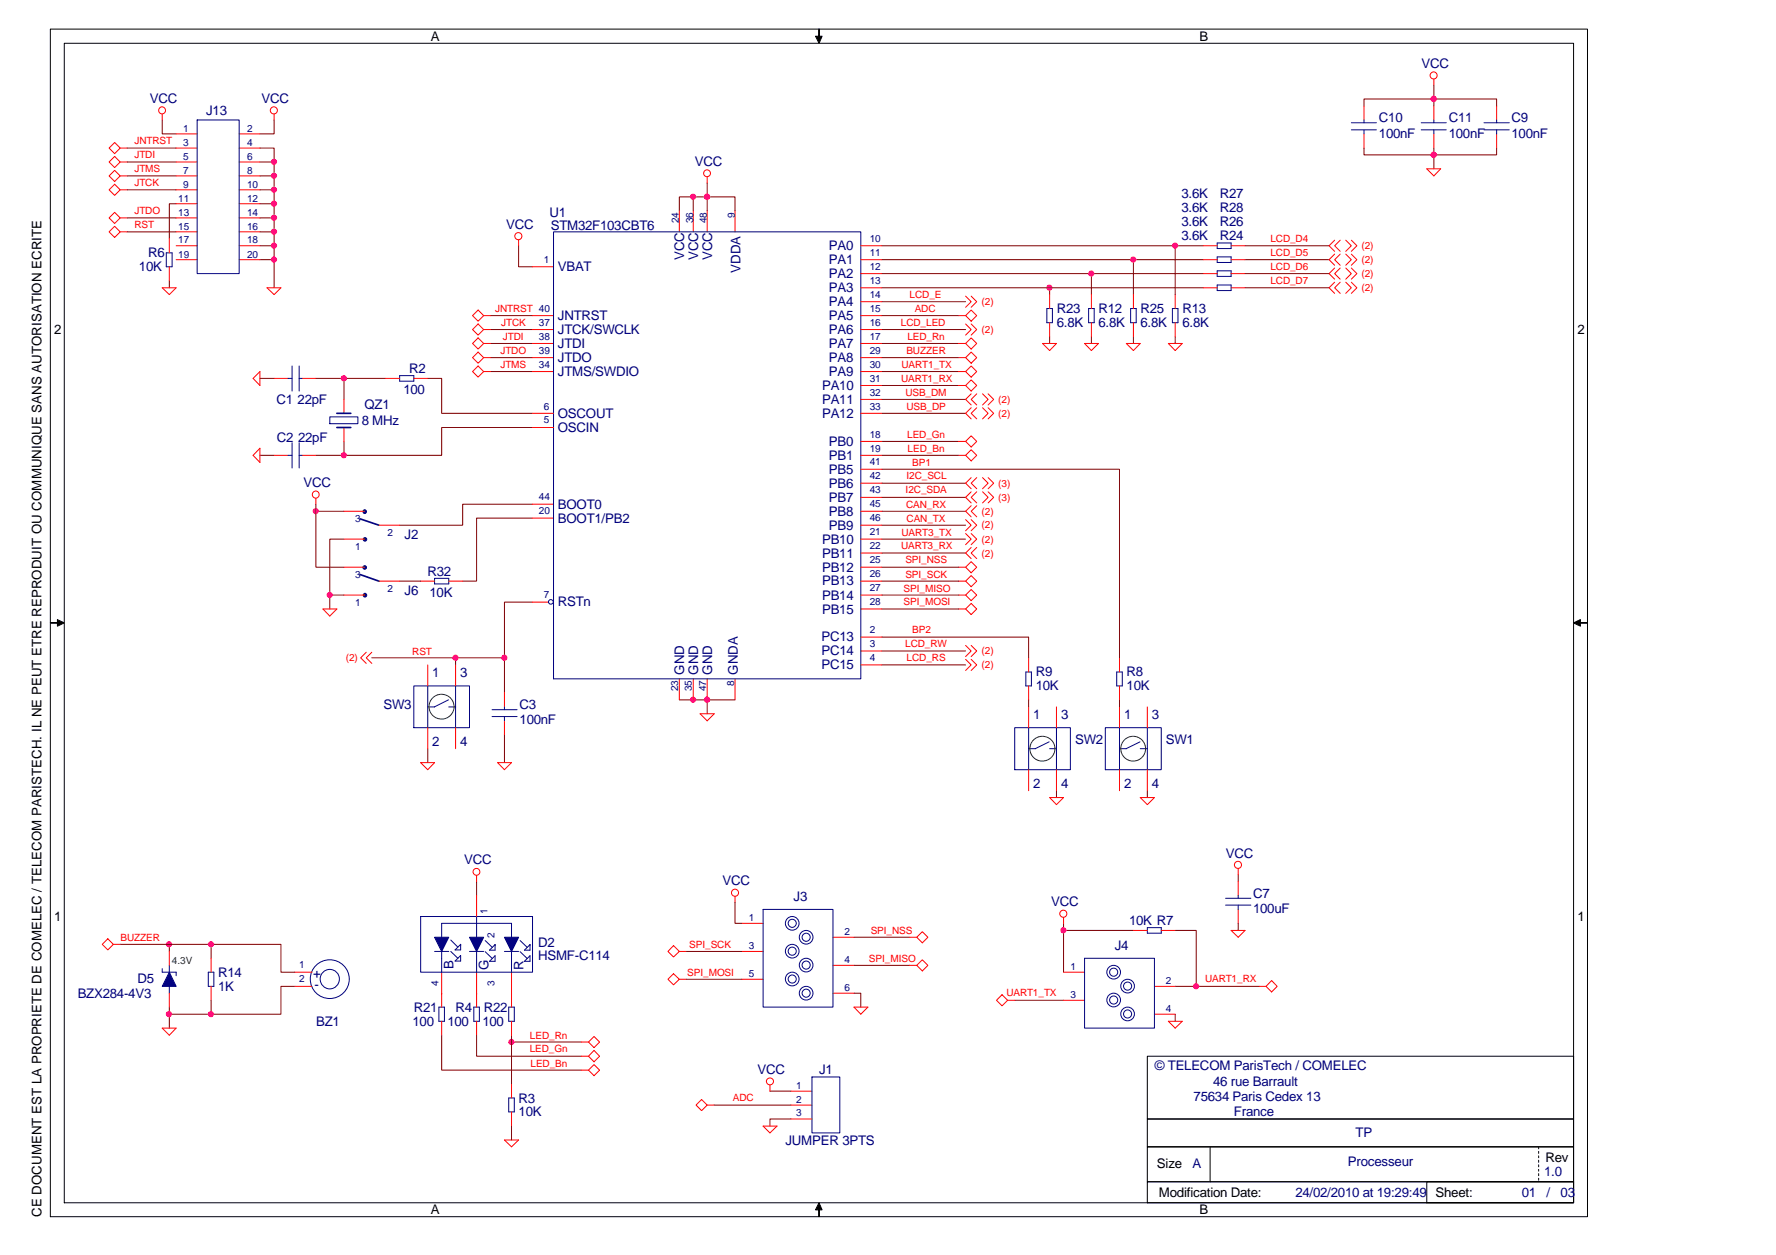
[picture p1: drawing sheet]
<svg xmlns="http://www.w3.org/2000/svg" width="297mm" height="210mm" viewBox="0 0 297 210" stroke-linecap="round" stroke-linejoin="round" font-family="sans-serif">
<path d="M113.6 117.1h9.3M118.3 117.1h.1" fill="none" stroke="#800000" stroke-width=".17"/>
<circle cx="118.3" cy="117" r=".44" fill="#f0f"/>
<circle cx="118.3" cy="117" r=".44" fill="none" stroke="#f0f" stroke-width=".17"/>
<path d="M115.9 117.1h.1" fill="none" stroke="#800000" stroke-width=".17"/>
<circle cx="115.9" cy="117" r=".45" fill="#f0f"/>
<circle cx="115.9" cy="117" r=".45" fill="none" stroke="#f0f" stroke-width=".17"/>
<path d="M118.3 117.1v2.3" fill="none" stroke="#800000" stroke-width=".17"/>
<circle cx="118.3" cy="117" r=".44" fill="#f0f"/>
<circle cx="118.3" cy="117" r=".44" fill="none" stroke="#f0f" stroke-width=".17"/>
<path d="M113.6 35.3v-2.4h9.3v2.4M118.3 32.9v2.4" fill="none" stroke="#800000" stroke-width=".17"/>
<circle cx="118.3" cy="32.9" r=".45" fill="#f0f"/>
<circle cx="118.3" cy="32.9" r=".45" fill="none" stroke="#f0f" stroke-width=".17"/>
<path d="M115.9 32.9v2.4" fill="none" stroke="#800000" stroke-width=".17"/>
<circle cx="115.9" cy="32.9" r=".45" fill="#f0f"/>
<circle cx="115.9" cy="32.9" r=".45" fill="none" stroke="#f0f" stroke-width=".17"/>
<path d="M118.3 30.6v2.3" fill="none" stroke="#800000" stroke-width=".17"/>
<circle cx="118.3" cy="32.9" r=".45" fill="#f0f"/>
<circle cx="118.3" cy="32.9" r=".45" fill="none" stroke="#f0f" stroke-width=".17"/>
<g fill="none" stroke="#800000" stroke-width=".17">
<path d="M147.5 50.5h14M147.5 52.8h12.9M43.5 63.3h2.3M43.5 76.2h2.3M57.5 73.8v2.4M71.5 63.3h2.4v5.8h15.2M89.1 71.5h-15.2v4.7h-21.1M147.5 62.1h12.9M147.5 64.5h12.9M147.5 66.8h14M147.5 69.1h14M147.5 90.2h14"/>
<path d="M147.5 92.5h14M147.5 94.9h12.9M147.5 97.2h12.9M147.5 99.5h12.9M147.5 85.5h14M147.5 87.8h14M147.5 101.9h12.9M28.3 168.4v3.6M119.5 184.8h12.8M128.8 182.5h3.5M132.3 187.2h-3.5v1.1"/>
</g>
<circle cx="57.5" cy="76.1" r=".45" fill="#f0f"/>
<circle cx="57.5" cy="76.1" r=".45" fill="none" stroke="#f0f" stroke-width=".17"/>
<path d="M52.8 63.3h11.7M57.5 63.3v3.5" fill="none" stroke="#800000" stroke-width=".17"/>
<circle cx="57.5" cy="63.3" r=".45" fill="#f0f"/>
<circle cx="57.5" cy="63.3" r=".45" fill="none" stroke="#f0f" stroke-width=".17"/>
<path d="M27.1 20.1v2.3h2.4M114.8 159.1h9.3M122.9 150.9v3.5h1.2M142.8 156.8h9.3M177.9 154.4v8.2M177.9 155.6h11.7M114.8 163.8h9.3M142.8 166.1h1.2v2.3M142.8 161.5h9.3" fill="none" stroke="#800000" stroke-width=".17"/>
<circle cx="177.9" cy="155.6" r=".45" fill="#f0f"/>
<circle cx="177.9" cy="155.6" r=".45" fill="none" stroke="#f0f" stroke-width=".17"/>
<path d="M196.6 155.6h3.5v9.4M196.6 169.6v1.2M196.6 165h14" fill="none" stroke="#800000" stroke-width=".17"/>
<circle cx="200" cy="164.9" r=".44" fill="#f0f"/>
<circle cx="200" cy="164.9" r=".44" fill="none" stroke="#f0f" stroke-width=".17"/>
<g fill="none" stroke="#800000" stroke-width=".17">
<path d="M21.3 24.8h8.2M21.3 27.1h8.2M21.3 31.7h8.2M21.3 36.4h8.2M21.3 29.4h8.2M21.3 38.8h8.2M28.3 46.9v1.2M82 52.8h7.1M82 55.1h7.1M82 57.4h7.1M82 59.8h7.1M86.7 41.1v3.5h2.4"/>
<path d="M82 62.1h7.1M28.3 157.9v1.2M169.7 167.3h8.2"/>
</g>
<circle cx="28.3" cy="157.9" r=".44" fill="#f0f"/>
<circle cx="28.3" cy="157.9" r=".44" fill="none" stroke="#f0f" stroke-width=".17"/>
<path d="M20.1 157.9h26.9v4.7h2.3M49.3 165h-2.3v4.6h-18.7" fill="none" stroke="#800000" stroke-width=".17"/>
<circle cx="28.3" cy="169.6" r=".44" fill="#f0f"/>
<circle cx="28.3" cy="169.6" r=".44" fill="none" stroke="#f0f" stroke-width=".17"/>
<path d="M35.3 157.9v2.4" fill="none" stroke="#800000" stroke-width=".17"/>
<circle cx="35.3" cy="157.9" r=".44" fill="#f0f"/>
<circle cx="35.3" cy="157.9" r=".44" fill="none" stroke="#f0f" stroke-width=".17"/>
<path d="M35.3 167.3v2.3" fill="none" stroke="#800000" stroke-width=".17"/>
<circle cx="35.3" cy="169.6" r=".44" fill="#f0f"/>
<circle cx="35.3" cy="169.6" r=".44" fill="none" stroke="#f0f" stroke-width=".17"/>
<path d="M29.5 34.1h-1.2v5.8M43.5 24.8h2.3v23.3M45.8 20.1v2.3h-2.3M43.5 43.4h2.3M176.7 132.2v1.2M191.9 132.2v1.2" fill="none" stroke="#800000" stroke-width=".17"/>
<circle cx="45.8" cy="43.4" r=".45" fill="#f0f"/>
<circle cx="45.8" cy="43.4" r=".45" fill="none" stroke="#f0f" stroke-width=".17"/>
<path d="M43.5 41.1h2.3" fill="none" stroke="#800000" stroke-width=".17"/>
<circle cx="45.8" cy="41.1" r=".45" fill="#f0f"/>
<circle cx="45.8" cy="41.1" r=".45" fill="none" stroke="#f0f" stroke-width=".17"/>
<path d="M43.5 38.8h2.3" fill="none" stroke="#800000" stroke-width=".17"/>
<circle cx="45.8" cy="38.8" r=".45" fill="#f0f"/>
<circle cx="45.8" cy="38.8" r=".45" fill="none" stroke="#f0f" stroke-width=".17"/>
<path d="M43.5 36.4h2.3" fill="none" stroke="#800000" stroke-width=".17"/>
<circle cx="45.8" cy="36.4" r=".45" fill="#f0f"/>
<circle cx="45.8" cy="36.4" r=".45" fill="none" stroke="#f0f" stroke-width=".17"/>
<path d="M43.5 34.1h2.3" fill="none" stroke="#800000" stroke-width=".17"/>
<circle cx="45.8" cy="34.1" r=".45" fill="#f0f"/>
<circle cx="45.8" cy="34.1" r=".45" fill="none" stroke="#f0f" stroke-width=".17"/>
<path d="M43.5 31.7h2.3" fill="none" stroke="#800000" stroke-width=".17"/>
<circle cx="45.8" cy="31.7" r=".45" fill="#f0f"/>
<circle cx="45.8" cy="31.7" r=".45" fill="none" stroke="#f0f" stroke-width=".17"/>
<path d="M43.5 29.4h2.3" fill="none" stroke="#800000" stroke-width=".17"/>
<circle cx="45.8" cy="29.4" r=".45" fill="#f0f"/>
<circle cx="45.8" cy="29.4" r=".45" fill="none" stroke="#f0f" stroke-width=".17"/>
<path d="M43.5 27.1h2.3" fill="none" stroke="#800000" stroke-width=".17"/>
<circle cx="45.8" cy="27.1" r=".45" fill="#f0f"/>
<circle cx="45.8" cy="27.1" r=".45" fill="none" stroke="#f0f" stroke-width=".17"/>
<path d="M228.1 17.7v-1.1h22.2v1.1M239.8 16.6v1.1M172 117.1v1.1M187.2 117.1v1.1M84.4 122.9v4.7M207.1 146.3v1.1M207.1 154.4v1.2" fill="none" stroke="#800000" stroke-width=".17"/>
<circle cx="239.8" cy="16.5" r=".45" fill="#f0f"/>
<circle cx="239.8" cy="16.5" r=".45" fill="none" stroke="#f0f" stroke-width=".17"/>
<path d="M228.1 24.8v1.1h22.2v-1.1M239.8 24.8v1.1" fill="none" stroke="#800000" stroke-width=".17"/>
<circle cx="239.8" cy="25.9" r=".45" fill="#f0f"/>
<circle cx="239.8" cy="25.9" r=".45" fill="none" stroke="#f0f" stroke-width=".17"/>
<path d="M239.8 25.9v2.3" fill="none" stroke="#800000" stroke-width=".17"/>
<circle cx="239.8" cy="25.9" r=".45" fill="#f0f"/>
<circle cx="239.8" cy="25.9" r=".45" fill="none" stroke="#f0f" stroke-width=".17"/>
<path d="M239.8 14.2v2.4" fill="none" stroke="#800000" stroke-width=".17"/>
<circle cx="239.8" cy="16.5" r=".45" fill="#f0f"/>
<circle cx="239.8" cy="16.5" r=".45" fill="none" stroke="#f0f" stroke-width=".17"/>
<path d="M147.5 57.4h12.9M147.5 59.8h12.9M147.5 73.8h12.9M147.5 76.2h12.9M79.7 147.4v2.4M73.9 166.1h.1M79.7 166.1h.1M85.6 166.1h.1M85.6 174.3h11.6" fill="none" stroke="#800000" stroke-width=".17"/>
<circle cx="85.5" cy="174.3" r=".44" fill="#f0f"/>
<circle cx="85.5" cy="174.3" r=".44" fill="none" stroke="#f0f" stroke-width=".17"/>
<path d="M175.6 48.1v1.2M208.2 48.1h14.1M79.7 173.1v3.6h17.5" fill="none" stroke="#800000" stroke-width=".17"/>
<circle cx="175.5" cy="48.1" r=".44" fill="#f0f"/>
<circle cx="175.5" cy="48.1" r=".44" fill="none" stroke="#f0f" stroke-width=".17"/>
<path d="M147.5 48.1h53.7M175.6 56.3v1.1M52.8 85.5h4.7M89.1 84.3h-11.7v3.5h-10.6" fill="none" stroke="#800000" stroke-width=".17"/>
<circle cx="52.8" cy="85.5" r=".44" fill="#f0f"/>
<circle cx="52.8" cy="85.5" r=".44" fill="none" stroke="#f0f" stroke-width=".17"/>
<path d="M52.8 84.3v10.6h4.7M55.2 99.5h2.3M57.5 90.2h-2.3v11.7" fill="none" stroke="#800000" stroke-width=".17"/>
<circle cx="55.1" cy="99.5" r=".44" fill="#f0f"/>
<circle cx="55.1" cy="99.5" r=".44" fill="none" stroke="#f0f" stroke-width=".17"/>
<path d="M66.8 97.2h3.6M62.2 110h22.2M89.1 100.7h-4.7v15.2" fill="none" stroke="#800000" stroke-width=".17"/>
<circle cx="84.3" cy="110" r=".44" fill="#f0f"/>
<circle cx="84.3" cy="110" r=".44" fill="none" stroke="#f0f" stroke-width=".17"/>
<g fill="none" stroke="#800000" stroke-width=".17">
<path d="M147.5 55.1h14M147.5 41.1h53.7M147.5 43.4h53.7M147.5 45.8h53.7M182.5 45.8v3.5M182.5 56.3v1.1M189.6 56.3v1.1M196.6 56.3v1.1M208.2 41.1h14.1M208.2 43.4h14.1M208.2 45.8h14.1M147.5 78.5h39.7v31.5"/>
<path d="M147.5 106.6h24.5v3.4"/>
</g>
<circle cx="182.5" cy="45.7" r=".44" fill="#f0f"/>
<circle cx="182.5" cy="45.7" r=".44" fill="none" stroke="#f0f" stroke-width=".17"/>
<path d="M189.6 43.4v5.9" fill="none" stroke="#800000" stroke-width=".17"/>
<circle cx="189.5" cy="43.4" r=".45" fill="#f0f"/>
<circle cx="189.5" cy="43.4" r=".45" fill="none" stroke="#f0f" stroke-width=".17"/>
<path d="M196.6 41.1v8.2" fill="none" stroke="#800000" stroke-width=".17"/>
<circle cx="196.5" cy="41.1" r=".44" fill="#f0f"/>
<circle cx="196.5" cy="41.1" r=".44" fill="none" stroke="#f0f" stroke-width=".17"/>
<path d="M76.2 110v1.2" fill="none" stroke="#800000" stroke-width=".17"/>
<circle cx="76.2" cy="110" r=".44" fill="#f0f"/>
<circle cx="76.2" cy="110" r=".44" fill="none" stroke="#f0f" stroke-width=".17"/>
<path d="M89.1 86.7h-9.4v10.5h-2.3M147.5 80.8h14M147.5 83.2h14M147.5 111.2h14M147.5 108.9h14M71.5 125.2v2.4M73.9 173.1v5.9h23.3M85.6 173.1v8.2M85.6 188.3v2.4" fill="none" stroke="#800000" stroke-width=".17"/>
<g fill="#000">
<path d="M137 4.9v1.2h.5l-.5 1.1-.6-1.1h.6z" fill-rule="evenodd"/>
<path d="M8.4 104.2h1.2v-.6l1.1 .6-1.1 .5v-.5z" fill-rule="evenodd"/>
<path d="M263.2 104.2l1.1-.6v.6h1.2h-1.2v.5z" fill-rule="evenodd"/>
<path d="M137 201.2l.5 1.2h-.5v1.1v-1.1h-.6z" fill-rule="evenodd"/>
</g>
<g fill="none" stroke="#000" stroke-width=".17">
<path d="M8.4 4.9h257.1v198.6h-257.1zM10.7 7.2h252.5v194h-252.5zM137 4.9v1.2h.5l-.5 1.1-.6-1.1h.6zM8.4 104.2h1.2v-.6l1.1 .6-1.1 .5v-.5zM263.2 104.2l1.1-.6v.6h1.2h-1.2v.5zM191.9 176.7h71.3v10.5h-71.3zM191.9 197.7h71.3v3.5h-71.3zM191.9 187.2h71.3v4.6h-71.3zM191.9 191.8h71.3v5.9h-71.3zM202.4 191.8v5.9M238.6 197.7h24.6v3.5h-24.6zM257.3 191.8v.4"/>
<path d="M257.3 192.6v.3M257.3 193.3v.3M257.3 194.1v.3M257.3 194.8v.4M257.3 195.6v.3M257.3 196.3v.3M257.3 197.1v.3M137 201.2l.5 1.2h-.5v1.1v-1.1h-.6z"/>
</g>
<g fill="none" stroke="#f00" stroke-width=".17">
<path d="M27.1 19.1v1M18.2 29.4l1-.9 .9 .9-.9 1zM18.2 36.4l1-.9 .9 .9-.9 1zM18.2 38.8l1-1 .9 1-.9 .9zM18.2 24.8l1-1 .9 1-.9 .9zM19.2 26.2l.9 .9-.9 .9-1-.9zM19.2 30.8l.9 .9-.9 1-1-1zM20.1 29.4h1.2M20.1 27.1h1.2M20.1 31.7h1.2M20.1 36.4h1.2M20.1 38.8h1.2"/>
<path d="M20.1 24.8h1.2M113.6 35.3v3.5M115.9 35.3v3.5M118.3 29.6v1M118.3 35.3v3.5M122.9 35.3v3.5M27.1 48.1h2.4l-1.2 1.2zM80 51.9l.9 .9-.9 .9-1-.9zM80 54.2l.9 .9-.9 .9-1-.9zM80 56.5l.9 .9-.9 1-1-1zM80 58.9l.9 .9-.9 .9-1-.9zM80.9 52.8h1.1"/>
<path d="M80.9 55.1h1.1M80.9 57.4h1.1M80.9 59.8h1.1M86.7 40.1v1M89.1 52.8h3.5M89.1 44.6h3.5M89.1 55.1h3.5M89.1 57.4h3.5M89.1 59.8h3.5M144 52.8h3.5M144 55.1h3.5M144 57.4h3.5"/>
<path d="M144 59.8h3.5M144 41.1h3.5M144 43.4h3.5M144 45.8h3.5M144 48.1h3.5M144 50.5h3.5M160.4 52.8h1.1M161.5 49.5l.9 1-.9 .9M161.5 52.8l.9-.9 1 .9-1 .9zM162.4 49.5l1 1-1 .9M43.5 62.1v2.4l-1.2-1.2zM43.5 75v2.3l-1.2-1.1z"/>
<path d="M45.8 63.3h2.4M45.8 76.2h2.4M50.5 63.3h2.3M50.5 76.2h2.3M57.5 66.8v2.3M57.5 71.5v2.3M80 61.2l.9 .9-.9 1-1-1zM80.9 62.1h1.1M89.1 62.1h3.5M89.1 69.1h3.5M89.1 71.5h3.5M144 76.2h3.5"/>
<path d="M144 62.1h3.5M144 64.5h3.5M144 66.8h3.5M144 69.1h3.5M144 73.8h3.5M144 78.5h3.5M160.4 62.1h1.1M160.4 64.5h1.1M162.4 68.2l-.9 .9 .9 1M162.4 65.9l-.9 .9 .9 .9M162.4 61.2l1 .9-1 1-.9-1zM162.4 63.5l1 1-1 .9-.9-.9z"/>
<path d="M163.4 68.2l-1 .9 1 1M163.4 65.9l-1 .9 1 .9M164.3 68.2l1 .9-1 1M164.3 65.9l1 .9-1 .9M165.3 68.2l.9 .9-.9 1M165.3 65.9l.9 .9-.9 .9M89.1 84.3h3.5M89.1 86.7h3.5M144 80.8h3.5M144 83.2h3.5M144 85.5h3.5M144 87.8h3.5"/>
<path d="M144 90.2h3.5M144 92.5h3.5M144 94.9h3.5M144 97.2h3.5M144 99.5h3.5M160.4 94.9h1.1M160.4 97.2h1.1M160.4 99.5h1.1M161.5 86.9l.9 .9-.9 1M161.5 97.2l.9-.9 1 .9-1 .9zM161.5 99.5l.9-.9 1 .9-1 1zM161.5 89.2l.9 1-.9 .9"/>
<path d="M162.4 86.9l1 .9-1 1M162.4 84.6l-.9 .9 .9 .9M162.4 93.9l1 1-1 .9-.9-.9zM162.4 89.2l1 1-1 .9M162.4 91.6l-.9 .9 .9 .9M163.4 84.6l-1 .9 1 .9M163.4 91.6l-1 .9 1 .9M71.5 111.2v3.5M76.2 111.2v3.5M89.1 100.7h2.7M113.6 113.5v3.6M115.9 113.5v3.6"/>
<path d="M117.1 119.4h2.4l-1.2 1.2zM118.3 113.5v3.6M122.9 113.5v3.6M144 101.9h3.5M144 106.6h3.5M144 108.9h3.5M144 111.2h3.5M160.4 101.9h1.1M162.4 100.9l1 1-1 .9-.9-.9zM172 118.2v3.5M176.7 118.2v3.5M187.2 118.2v3.5"/>
<path d="M191.9 118.2v3.5M71.5 121.7v3.5M76.2 121.7v3.5M172 128.7v3.5M176.7 128.7v3.5M187.2 128.7v3.5M191.9 128.7v3.5M18 157l1 .9-1 1-.9-1zM19 157.9h1.1M28.3 159.1v2.4M112.6 158.2l1 .9-1 1-.9-1zM113.6 159.1h1.2"/>
<path d="M122.9 149.9v1M124.1 154.4h3.5M124.1 159.1h3.5M139.3 156.8h3.5M152.1 156.8h1.2M153.3 156.8l1-1 .9 1-.9 .9zM177.9 153.5v.9M27.1 172h2.4l-1.2 1.1zM28.3 166.1v2.3M49.3 162.6h2.9M49.3 165h2.9M112.6 162.9l1 .9-1 .9-.9-.9z"/>
<path d="M113.6 163.8h1.2M124.1 163.8h3.5M139.3 161.5h3.5M139.3 166.1h3.5M142.8 168.4h2.4l-1.2 1.2zM152.1 161.5h1.2M153.3 161.5l1-1 .9 1-.9 .9zM167.6 166.4l.9 .9-.9 .9-.9-.9zM168.5 167.3h1.2M177.9 162.6h3.5M177.9 167.3h3.5M193.1 165h3.5"/>
<path d="M193.1 169.6h3.5M195.4 170.8h2.3l-1.1 1.2zM210.6 165h1.1M212.7 164l.9 1-.9 .9-1-.9zM117.3 183.9l1 .9-1 1-.9-1zM118.3 184.8h1.2M127.6 188.3h2.4l-1.2 1.2zM128.8 181.5v1M132.3 182.5h3.5M132.3 184.8h3.5M132.3 187.2h3.5"/>
<circle cx="27.1" cy="18.5" r=".59"/>
<circle cx="86.7" cy="39.5" r=".6"/>
<circle cx="118.3" cy="29" r=".57"/>
<circle cx="122.9" cy="149.3" r=".59"/>
<circle cx="177.8" cy="152.8" r=".59"/>
<circle cx="128.8" cy="180.9" r=".58"/>
</g>
<g fill="none" stroke="#000080" stroke-width=".17">
<path d="M92.6 38.8h51.4v74.7h-51.4zM48.2 63.3h.6M48.2 76.2h.6M48.8 61.2v4.2M48.8 74v4.3M50 61.2v4.2M50 74v4.3M50 63.3h.5M50 76.2h.5M55.2 69.7h4.7v1.2h-4.7zM69.2 114.7h9.3v7h-9.3zM71.5 118.2h1.2"/>
<path d="M71.5 114.7v7M75 117.1l-2.4 1.1M75.1 118.2h1.1M76.2 114.7v7M169.7 121.7h9.3v7h-9.3zM172 125.2h1.2M172 121.7v7M175.5 124.1l-2.4 1.1M175.6 125.2h1.1M176.7 121.7v7M184.9 121.7h9.3v7h-9.3zM187.2 125.2h1.2"/>
<path d="M187.2 121.7v7M190.7 124.1l-2.4 1.1M190.7 125.2h1.2M191.9 121.7v7M127.6 152.1h11.7v16.3h-11.7zM28.3 161.5v1.1M28.3 165v1.1M181.4 160.3h11.7v11.7h-11.7zM135.8 180.1h4.7v9.4h-4.7z"/>
<circle cx="92.1" cy="100.7" r=".4"/>
<circle cx="132.5" cy="159.1" r=".68"/>
<circle cx="132.5" cy="159.1" r="1.14"/>
<circle cx="132.5" cy="154.4" r="1.14"/>
<circle cx="132.5" cy="154.4" r=".68"/>
<circle cx="134.8" cy="156.8" r="1.14"/>
<circle cx="134.8" cy="156.8" r=".67"/>
<circle cx="55.1" cy="163.8" r="1.62"/>
<circle cx="55.2" cy="163.8" r="3.3"/>
<circle cx="132.5" cy="163.7" r="1.14"/>
<circle cx="132.5" cy="163.7" r=".68"/>
<circle cx="134.8" cy="161.4" r="1.14"/>
<circle cx="134.8" cy="166.1" r="1.14"/>
<circle cx="134.8" cy="161.4" r=".67"/>
<circle cx="134.8" cy="166.1" r=".67"/>
<circle cx="186.3" cy="162.6" r=".68"/>
<circle cx="186.3" cy="167.3" r=".68"/>
<circle cx="186.3" cy="167.3" r="1.14"/>
<circle cx="186.3" cy="162.6" r="1.14"/>
<circle cx="188.6" cy="164.9" r=".68"/>
<circle cx="188.6" cy="164.9" r="1.14"/>
<circle cx="188.6" cy="169.6" r="1.14"/>
<circle cx="188.6" cy="169.6" r=".68"/>
</g>
<g fill="none" stroke="#008000" stroke-width=".17">
<circle cx="73.9" cy="118.2" r="2.09"/>
<circle cx="174.4" cy="125.2" r="2.09"/>
<circle cx="189.5" cy="125.2" r="2.07"/>
</g>
<path d="M56.3 71.5h2.4M56.3 69.1h2.4" fill="none" stroke="#000080" stroke-width=".28"/>
<path d="M28.3 162.6l1.2 2.4h-2.4z" fill="#000080"/>
<g fill="none" stroke="#000080" stroke-width=".17">
<path d="M226 20.5h4.2M226 21.7h4.2M228.1 20.1v.4M228.1 21.7v.7M237.7 20.5h4.2M237.7 21.7h4.2M239.8 20.1v.4M239.8 21.7v.7M248.2 20.5h4.2M248.2 21.7h4.2M250.3 20.1v.4M250.3 21.7v.7"/>
<path d="M82.3 118.7h4.2M82.3 119.8h4.2M84.4 118.2v.5M84.4 119.8v.8M73.9 154.4v2.4M73.9 159.1v3.5M75.4 159.1l1.2 1.2M75.4 157.2l1.2 1.2M77 157.9h.1M77 157.9v1h-.9zM79.7 154.4v2.4M79.7 159.1v3.5"/>
<path d="M81.1 159.2l1.2 1.1M81.1 157.3l1.2 1.2M82.8 158h.1M82.8 159.9v.9h-.9zM82.8 158v.9h-.9zM205 150.2h4.2M205 151.4h4.2M207.1 149.8v.4M207.1 151.4v.7M27.1 162v.6h2.4v.6M28.3 162.6l1.2 2.4h-2.4zM76.1 160.7l.9-.9v.9z"/>
</g>
<g fill="none" stroke="#f00" stroke-width=".17">
<path d="M45.8 19.1v1M228.1 17.7v2.4M239.8 13.3v.9M239.8 17.7v2.4M250.3 17.7v2.4M228.1 22.4v2.4M238.6 28.2h2.4l-1.2 1.2zM239.8 22.4v2.4M250.3 22.4v2.4M44.7 48.1h2.3l-1.2 1.2zM84.4 115.9v2.3M83.2 127.6h2.4l-1.2 1.1z"/>
<path d="M84.4 120.6v2.3M175.6 133.4h2.3l-1.2 1.2zM190.7 133.4h2.4l-1.2 1.2zM205.9 155.6h2.3l-1.1 1.2zM207.1 145.3v1M207.1 147.4v2.4M207.1 152.1v2.3M73.9 162.6v3.5M79.7 162.6v3.5"/>
<circle cx="45.8" cy="18.5" r=".59"/>
<circle cx="239.8" cy="12.6" r=".59"/>
<circle cx="207.1" cy="144.7" r=".59"/>
</g>
<path d="M78.5 156.8h2.4l-1.2 2.3z" fill="#000080"/>
<path d="M78.5 156.8h2.4l-1.2 2.3zM78.5 159.1h2.4" fill="none" stroke="#000080" stroke-width=".17"/>
<path d="M72.7 156.8h2.4l-1.2 2.3z" fill="#000080"/>
<path d="M72.7 156.8h2.4l-1.2 2.3zM72.7 159.1h2.4M85.6 154.4v2.4M85.6 159.1v3.5M87 159.2l1.2 1.1M87 157.3l1.2 1.2M88.6 158h.1M88.6 158v.9h-.9zM87.7 160.8l.9-.9v.9z" fill="none" stroke="#000080" stroke-width=".17"/>
<path d="M85.6 162.6v3.5" fill="none" stroke="#f00" stroke-width=".17"/>
<path d="M84.4 156.8h2.3l-1.1 2.3z" fill="#000080"/>
<path d="M33 20.1h7v25.7h-7zM70.4 153.3h18.7v9.3h-18.7zM73.9 154.4h11.7M79.7 153.3v1.1M84.4 156.8h2.3l-1.1 2.3zM84.4 159.1h2.3" fill="none" stroke="#000080" stroke-width=".17"/>
<g fill="none" stroke="#f00" stroke-width=".17">
<path d="M29.5 22.4h3.5M29.5 24.8h3.5M29.5 27.1h3.5M29.5 29.4h3.5M29.5 31.7h3.5M29.5 34.1h3.5M29.5 36.4h3.5M29.5 38.8h3.5M40 22.4h3.5M40 24.8h3.5M40 27.1h3.5M40 29.4h3.5"/>
<path d="M40 31.7h3.5M40 34.1h3.5M40 36.4h3.5M40 38.8h3.5M29.5 41.1h3.5M29.5 43.4h3.5M40 41.1h3.5M40 43.4h3.5M160.4 57.4h1.1M160.4 59.8h1.1M161.5 54.2l.9 .9-.9 .9M162.4 56.5l1 .9-1 1-.9-1z"/>
<path d="M162.4 58.9l1 .9-1 .9-.9-.9zM162.4 54.2l1 .9-1 .9M174.4 57.4h2.3l-1.1 1.2zM181.4 57.4h2.3l-1.2 1.2zM188.4 57.4h2.3l-1.1 1.2zM195.4 57.4h2.3l-1.1 1.2zM223.2 47.2l-.9 .9 .9 1M223.2 40.2l-.9 .9 .9 .9M223.2 42.5l-.9 .9 .9 1M223.2 44.8l-.9 1 .9 .9M224.2 47.2l-1 .9 1 1M224.2 40.2l-1 .9 1 .9"/>
<path d="M224.2 42.5l-1 .9 1 1M224.2 44.8l-1 1 1 .9M225.1 47.2l.9 .9-.9 1M225.1 40.2l.9 .9-.9 .9M225.1 42.5l.9 .9-.9 1M225.1 44.8l.9 1-.9 .9M226 47.2l.9 .9-.9 1M226 40.2l.9 .9-.9 .9M226 42.5l.9 .9-.9 1M226 44.8l.9 1-.9 .9M160.4 73.8h1.1M160.4 76.2h1.1"/>
<path d="M162.4 72.9l1 .9-1 1-.9-1zM162.4 75.2l1 1-1 .9-.9-.9zM52.8 83.4v.9M54 101.9h2.3l-1.1 1.1zM79.7 146.4v1M79.7 149.8v3.5M97.2 174.3h1.2M97.2 176.7h1.2M97.2 179h1.2M98.4 174.3l1-.9 .9 .9-.9 .9zM98.4 179l1-.9 .9 .9-.9 .9zM99.4 175.7l.9 1-.9 .9-1-.9z"/>
<circle cx="52.8" cy="82.7" r=".58"/>
<circle cx="79.7" cy="145.8" r=".57"/>
</g>
<circle cx="61" cy="90.2" r=".3" fill="#000080"/>
<circle cx="61" cy="90.2" r=".3" fill="none" stroke="#000080" stroke-width=".17"/>
<circle cx="61" cy="85.6" r=".3" fill="#000080"/>
<circle cx="61" cy="85.6" r=".3" fill="none" stroke="#000080" stroke-width=".17"/>
<path d="M60.2 86.8l3.2 1" fill="none" stroke="#000080" stroke-width=".28"/>
<path d="M57.5 85.5h3.5M57.5 90.2h3.5M63.4 87.8h3.4" fill="none" stroke="#f00" stroke-width=".17"/>
<circle cx="61" cy="99.5" r=".3" fill="#000080"/>
<circle cx="61" cy="99.5" r=".3" fill="none" stroke="#000080" stroke-width=".17"/>
<circle cx="61" cy="94.9" r=".3" fill="#000080"/>
<g fill="none" stroke="#000080" stroke-width=".17">
<path d="M27.8 42.3h1v2.3h-1zM175.1 51.6h.9v2.4h-.9zM182.1 51.6h.9v2.4h-.9zM189.1 51.6h.9v2.4h-.9zM196.1 51.6h.9v2.4h-.9zM203.6 47.7h2.3v.9h-2.3zM203.6 40.6h2.3v1h-2.3zM203.6 43h2.3v.9h-2.3zM203.6 45.3h2.3v.9h-2.3zM66.8 62.8h2.4v1h-2.4zM72.7 96.7h2.4v1h-2.4zM171.6 112.4h.9v2.3h-.9z"/>
<path d="M186.8 112.4h.9v2.3h-.9zM191.9 155.2h2.3v.9h-2.3zM34.8 162.6h1v2.4h-1zM73.4 168.4h.9v2.4h-.9zM79.2 168.4h1v2.4h-1zM85.1 168.4h.9v2.4h-.9zM85.1 183.6h.9v2.4h-.9z"/>
<circle cx="61" cy="94.9" r=".3"/>
</g>
<path d="M60.2 96.1l3.2 1.1" fill="none" stroke="#000080" stroke-width=".28"/>
<g fill="none" stroke="#f00" stroke-width=".17">
<path d="M28.3 39.9v2.4M28.3 44.6v2.3M175.6 49.3v2.3M175.6 54v2.3M182.5 49.3v2.3M182.5 54v2.3M189.6 49.3v2.3M189.6 54v2.3M196.6 49.3v2.3M196.6 54v2.3M201.2 48.1h2.4M201.2 45.8h2.4"/>
<path d="M201.2 43.4h2.4M201.2 41.1h2.4M205.9 48.1h2.3M205.9 45.8h2.3M205.9 43.4h2.3M205.9 41.1h2.3M64.5 63.3h2.3M69.2 63.3h2.3M162.4 79.9l-.9 .9 .9 .9M163.4 79.9l-1 .9 1 .9M164.3 79.9l1 .9-1 .9M165.3 79.9l.9 .9-.9 .9"/>
<path d="M57.5 94.9h3.5M57.5 99.5h3.5M63.4 97.2h3.4M70.4 97.2h2.3M75.1 97.2h2.3M162.4 82.3l-.9 .9 .9 .9M163.4 82.3l-1 .9 1 .9M164.3 82.3l1 .9-1 .9M165.3 82.3l.9 .9-.9 .9M61.3 109.1l-1 .9 1 1M62.2 109.1l-.9 .9 .9 1M161.5 110.3l.9 .9-.9 .9"/>
<path d="M161.5 107.9l.9 1-.9 .9M162.4 110.3l1 .9-1 .9M162.4 107.9l1 1-1 .9M172 110v2.4M172 114.7v2.4M187.2 110v2.4M187.2 114.7v2.4M70.4 127.6h2.3l-1.2 1.1zM189.6 155.6h2.3M194.2 155.6h2.4M35.3 160.3v2.3M35.3 165v2.3"/>
<path d="M73.9 166.1v2.3M73.9 170.8v2.3M79.7 166.1v2.3M79.7 170.8v2.3M85.6 166.1v2.3M85.6 170.8v2.3M84.4 190.7h2.3l-1.1 1.1zM85.6 181.3v2.3M85.6 186v2.3"/>
</g>
<g font-size="2.2">
<text x="72" y="6.8">A</text>
<text x="200.6" y="6.8">B</text>
<text x="9.1" y="55.9">2</text>
<text x="263.8" y="55.9">2</text>
<text x="9.1" y="154">1</text>
<text x="263.8" y="154">1</text>
<text x="193.5" y="195.3">Size</text>
<text x="258.5" y="194.3">Rev</text>
<text x="6.9" y="203.5" transform="rotate(-90 6.9 203.5)">CE DOCUMENT EST LA PROPRIETE DE COMELEC / TELECOM PARISTECH. IL NE PEUT ETRE REPRODUIT OU COMMUNIQUE SANS AUTORISATION ECRITE</text>
<text x="72" y="203.1">A</text>
<text x="193.8" y="200.2">Modification Date:</text>
<text x="200.6" y="203.1">B</text>
<text x="240.1" y="200.2">Sheet:</text>
</g>
<g font-size="2.2" fill="#000080">
<text x="237.7" y="11.4">VCC</text>
<text x="25.1" y="17.2">VCC</text>
<text x="43.7" y="17.2">VCC</text>
<text x="34.5" y="19.2">J13</text>
<text x="230.6" y="23">100nF</text>
<text x="230.6" y="20.4">C10</text>
<text x="242.3" y="23">100nF</text>
<text x="242.3" y="20.4">C11</text>
<text x="252.8" y="23">100nF</text>
<text x="252.8" y="20.4">C9</text>
<text x="116.2" y="27.7">VCC</text>
<text x="197.6" y="35.4">3.6K</text>
<text x="197.6" y="33.1">3.6K</text>
<text x="204" y="35.4">R28</text>
<text x="204" y="33.1">R27</text>
<text x="84.7" y="38.3">VCC</text>
<text x="91.9" y="36.3">U1</text>
<text x="92.1" y="38.5">STM32F103CBT6</text>
<text x="138.6" y="41.9">PA0</text>
<text x="197.6" y="40.1">3.6K</text>
<text x="197.6" y="37.8">3.6K</text>
<text x="204" y="40.1">R24</text>
<text x="204" y="37.8">R26</text>
<text x="23.2" y="45.4">10K</text>
<text x="24.8" y="43">R6</text>
<text x="93.3" y="45.4">VBAT</text>
<text x="114.4" y="43.5" transform="rotate(-90 114.4 43.5)">VCC</text>
<text x="116.8" y="43.5" transform="rotate(-90 116.8 43.5)">VCC</text>
<text x="119.1" y="43.5" transform="rotate(-90 119.1 43.5)">VCC</text>
<text x="123.9" y="45.6" transform="rotate(-90 123.9 45.6)">VDDA</text>
<text x="138.6" y="46.5">PA2</text>
<text x="138.6" y="44.2">PA1</text>
<text x="93.3" y="53.6">JNTRST</text>
<text x="138.6" y="53.6">PA5</text>
<text x="138.6" y="51.2">PA4</text>
<text x="138.6" y="48.9">PA3</text>
<text x="176.7" y="52.4">R23</text>
<text x="183.7" y="52.4">R12</text>
<text x="190.8" y="52.4">R25</text>
<text x="197.8" y="52.4">R13</text>
<text x="93.3" y="55.9">JTCK/SWCLK</text>
<text x="93.3" y="58.2">JTDI</text>
<text x="138.6" y="58.2">PA7</text>
<text x="138.6" y="55.9">PA6</text>
<text x="176.7" y="54.7">6.8K</text>
<text x="183.7" y="54.7">6.8K</text>
<text x="190.8" y="54.7">6.8K</text>
<text x="197.8" y="54.7">6.8K</text>
<text x="67.5" y="65.8">100</text>
<text x="68.4" y="62.3">R2</text>
<text x="93.3" y="60.5">JTDO</text>
<text x="93.3" y="62.9">JTMS/SWDIO</text>
<text x="137.5" y="65.2">PA10</text>
<text x="138.6" y="62.9">PA9</text>
<text x="138.6" y="60.5">PA8</text>
<text x="46.3" y="67.6">C1</text>
<text x="49.8" y="67.6">22pF</text>
<text x="60.5" y="71.2">8 MHz</text>
<text x="61" y="68.3">QZ1</text>
<text x="93.3" y="69.9">OSCOUT</text>
<text x="137.5" y="69.9">PA12</text>
<text x="137.5" y="67.6">PA11</text>
<text x="46.3" y="74">C2</text>
<text x="49.9" y="74">22pF</text>
<text x="93.3" y="72.2">OSCIN</text>
<text x="138.6" y="76.9">PB1</text>
<text x="138.6" y="74.5">PB0</text>
<text x="50.8" y="81.5">VCC</text>
<text x="138.6" y="79.2">PB5</text>
<text x="138.6" y="81.6">PB6</text>
<text x="138.6" y="83.9">PB7</text>
<text x="93.3" y="87.4">BOOT1/PB2</text>
<text x="93.3" y="85.1">BOOT0</text>
<text x="138.6" y="86.2">PB8</text>
<text x="138.6" y="88.6">PB9</text>
<text x="67.6" y="90.2">J2</text>
<text x="137.5" y="90.9">PB10</text>
<text x="137.5" y="93.3">PB11</text>
<text x="137.5" y="95.6">PB12</text>
<text x="67.6" y="99.5">J6</text>
<text x="71.5" y="96.3">R32</text>
<text x="71.8" y="99.8">10K</text>
<text x="93.3" y="101.4">RSTn</text>
<text x="137.5" y="100.3">PB14</text>
<text x="137.5" y="97.9">PB13</text>
<text x="137.4" y="107.3">PC13</text>
<text x="137.5" y="102.6">PB15</text>
<text x="72.3" y="113.2">1</text>
<text x="77" y="113.2">3</text>
<text x="114.4" y="112.8" transform="rotate(-90 114.4 112.8)">GND</text>
<text x="116.8" y="112.8" transform="rotate(-90 116.8 112.8)">GND</text>
<text x="119.1" y="112.8" transform="rotate(-90 119.1 112.8)">GND</text>
<text x="123.4" y="112.8" transform="rotate(-90 123.4 112.8)">GNDA</text>
<text x="137.4" y="109.6">PC14</text>
<text x="137.4" y="112">PC15</text>
<text x="173.2" y="113.1">R9</text>
<text x="188.4" y="113.1">R8</text>
<text x="64.1" y="118.6">SW3</text>
<text x="86.9" y="118.6">C3</text>
<text x="173.2" y="115.4">10K</text>
<text x="188.4" y="115.4">10K</text>
<text x="72.3" y="124.7">2</text>
<text x="77" y="124.7">4</text>
<text x="86.9" y="121.2">100nF</text>
<text x="172.8" y="120.2">1</text>
<text x="177.5" y="120.2">3</text>
<text x="179.8" y="124.4">SW2</text>
<text x="188" y="120.2">1</text>
<text x="192.7" y="120.2">3</text>
<text x="195" y="124.4">SW1</text>
<text x="172.8" y="131.7">2</text>
<text x="177.5" y="131.7">4</text>
<text x="188" y="131.7">2</text>
<text x="192.7" y="131.7">4</text>
<text x="205" y="143.4">VCC</text>
<text x="77.6" y="144.6">VCC</text>
<text x="120.9" y="148.1">VCC</text>
<text x="132.7" y="150.7">J3</text>
<text x="175.8" y="151.6">VCC</text>
<text x="188.8" y="154.6">10K R7</text>
<text x="209.6" y="152.7">100uF</text>
<text x="209.6" y="150.2">C7</text>
<text x="90" y="158.4">D2</text>
<text x="90" y="160.6">HSMF-C114</text>
<text x="186.4" y="158.8">J4</text>
<text x="13" y="166.9">BZX284-4V3</text>
<text x="23" y="164.4">D5</text>
<text x="36.5" y="165.7">1K</text>
<text x="36.5" y="163.4">R14</text>
<text x="52.4" y="163.5">+</text>
<text x="52.6" y="165.5">-</text>
<text x="75.9" y="162.1" transform="rotate(-90 75.9 162.1)">B</text>
<text x="81.7" y="162.3" transform="rotate(-90 81.7 162.3)">G</text>
<text x="87.5" y="162.2" transform="rotate(-90 87.5 162.2)">R</text>
<text x="52.9" y="171.5">BZ1</text>
<text x="69" y="171.5">100</text>
<text x="69.2" y="169.2">R21</text>
<text x="74.8" y="171.5">100</text>
<text x="76.2" y="169.2">R4</text>
<text x="80.7" y="171.5">100</text>
<text x="80.9" y="169.2">R22</text>
<text x="126.7" y="179.6">VCC</text>
<text x="137" y="179.6">J1</text>
<text x="193.1" y="179">© TELECOM ParisTech / COMELEC</text>
<text x="86.7" y="184.4">R3</text>
<text x="199.6" y="184.1">75634 Paris Cedex 13</text>
<text x="202.9" y="181.6">46 rue Barrault</text>
<text x="86.7" y="186.7">10K</text>
<text x="131.4" y="191.5">JUMPER 3PTS</text>
<text x="206.4" y="186.6">France</text>
<text x="226.7" y="190.2">TP</text>
<text x="199.4" y="195.3">A</text>
<text x="225.4" y="195">Processeur</text>
<text x="258.3" y="196.7">1.0</text>
<text x="216.7" y="200.2">24/02/2010 at 19:29:49</text>
<text x="254.5" y="200.2">01</text>
<text x="258.7" y="200.2">/</text>
<text x="261" y="200.2">03</text>
</g>
<g font-size="1.7" fill="#000080">
<text x="30.6" y="22.1">1</text>
<text x="41.3" y="22.1">2</text>
<text x="30.6" y="29">7</text>
<text x="30.6" y="26.7">5</text>
<text x="30.6" y="24.4">3</text>
<text x="41.3" y="29">8</text>
<text x="41.3" y="26.7">6</text>
<text x="41.3" y="24.4">4</text>
<text x="29.8" y="33.7">11</text>
<text x="30.6" y="31.4">9</text>
<text x="41.3" y="33.7">12</text>
<text x="41.3" y="31.4">10</text>
<text x="29.8" y="40.7">17</text>
<text x="29.8" y="38.4">15</text>
<text x="29.8" y="36.1">13</text>
<text x="41.3" y="40.7">18</text>
<text x="41.3" y="38.4">16</text>
<text x="41.3" y="36.1">14</text>
<text x="113.5" y="37.3" transform="rotate(-90 113.5 37.3)">24</text>
<text x="115.9" y="37.3" transform="rotate(-90 115.9 37.3)">36</text>
<text x="118.2" y="37.3" transform="rotate(-90 118.2 37.3)">48</text>
<text x="122.9" y="36.5" transform="rotate(-90 122.9 36.5)">9</text>
<text x="145.5" y="40.5">10</text>
<text x="29.8" y="43.1">19</text>
<text x="41.3" y="43.1">20</text>
<text x="91" y="44">1</text>
<text x="145.5" y="47.5">13</text>
<text x="145.5" y="45.1">12</text>
<text x="145.5" y="42.8">11</text>
<text x="145.5" y="52.2">15</text>
<text x="145.5" y="49.8">14</text>
<text x="90.1" y="59.1">39</text>
<text x="90.1" y="56.8">38</text>
<text x="90.1" y="54.5">37</text>
<text x="145.5" y="59.1">29</text>
<text x="145.5" y="56.8">17</text>
<text x="145.5" y="54.5">16</text>
<text x="90.1" y="61.5">34</text>
<text x="145.5" y="63.8">31</text>
<text x="145.5" y="61.5">30</text>
<text x="91" y="68.5">6</text>
<text x="91" y="70.8">5</text>
<text x="145.5" y="68.5">33</text>
<text x="145.5" y="66.2">32</text>
<text x="145.5" y="77.9">41</text>
<text x="145.5" y="75.5">19</text>
<text x="145.5" y="73.2">18</text>
<text x="90.1" y="83.7">44</text>
<text x="145.5" y="82.5">43</text>
<text x="145.5" y="80.2">42</text>
<text x="59.4" y="87.3">3</text>
<text x="64.8" y="89.6">2</text>
<text x="90.1" y="86">20</text>
<text x="145.5" y="89.5">21</text>
<text x="145.5" y="87.2">46</text>
<text x="145.5" y="84.9">45</text>
<text x="59.4" y="91.9">1</text>
<text x="145.5" y="94.2">25</text>
<text x="145.5" y="91.9">22</text>
<text x="59.4" y="96.6">3</text>
<text x="59.4" y="101.3">1</text>
<text x="64.8" y="99">2</text>
<text x="91" y="100">7</text>
<text x="145.5" y="101.2">28</text>
<text x="145.5" y="98.9">27</text>
<text x="145.5" y="96.6">26</text>
<text x="145.5" y="105.9">2</text>
<text x="145.5" y="110.6">4</text>
<text x="145.5" y="108.2">3</text>
<text x="113.4" y="115.6" transform="rotate(-90 113.4 115.6)">23</text>
<text x="115.7" y="115.6" transform="rotate(-90 115.7 115.6)">35</text>
<text x="118.1" y="115.6" transform="rotate(-90 118.1 115.6)">47</text>
<text x="122.8" y="114.8" transform="rotate(-90 122.8 114.8)">8</text>
<text x="81.5" y="153" transform="rotate(-90 81.5 153)">1</text>
<text x="125.3" y="154.1">1</text>
<text x="50" y="162">1</text>
<text x="82.7" y="156.8" transform="rotate(-90 82.7 156.8)">2</text>
<text x="125.3" y="158.7">3</text>
<text x="141.3" y="156.4">2</text>
<text x="141.3" y="161.1">4</text>
<text x="50" y="164.3">2</text>
<text x="73.4" y="165" transform="rotate(-90 73.4 165)">4</text>
<text x="82.7" y="165" transform="rotate(-90 82.7 165)">3</text>
<text x="125.3" y="163.4">5</text>
<text x="141.3" y="165.8">6</text>
<text x="179" y="162.3">1</text>
<text x="179" y="166.9">3</text>
<text x="195" y="164.6">2</text>
<text x="195" y="169.2">4</text>
<text x="133.1" y="184.4">2</text>
<text x="133.1" y="182.1">1</text>
<text x="133.1" y="186.7">3</text>
</g>
<g font-size="1.7" fill="#f00">
<text x="22.5" y="24.1">JNTRST</text>
<text x="22.5" y="26.5">JTDI</text>
<text x="22.5" y="28.8">JTMS</text>
<text x="22.5" y="31.2">JTCK</text>
<text x="22.5" y="35.8">JTDO</text>
<text x="22.5" y="38.2">RST</text>
<text x="212.5" y="40.5">LCD_D4</text>
<text x="227.7" y="41.7">(2)</text>
<text x="212.5" y="42.8">LCD_D5</text>
<text x="212.5" y="45.2">LCD_D6</text>
<text x="212.5" y="47.5">LCD_D7</text>
<text x="227.7" y="44">(2)</text>
<text x="227.7" y="46.4">(2)</text>
<text x="82.8" y="52.2">JNTRST 40</text>
<text x="152.1" y="49.9">LCD_E</text>
<text x="153" y="52.2">ADC</text>
<text x="164.2" y="51">(2)</text>
<text x="227.7" y="48.7">(2)</text>
<text x="83.7" y="59.2">JTDO</text>
<text x="83.8" y="54.5">JTCK</text>
<text x="84.1" y="56.9">JTDI</text>
<text x="150.7" y="54.5">LCD_LED</text>
<text x="151.6" y="59.2">BUZZER</text>
<text x="151.8" y="56.9">LED_Rn</text>
<text x="164.2" y="55.7">(2)</text>
<text x="83.7" y="61.6">JTMS</text>
<text x="150.7" y="63.9">UART1_RX</text>
<text x="150.8" y="61.6">UART1_TX</text>
<text x="151.4" y="66.2">USB_DM</text>
<text x="151.6" y="68.5">USB_DP</text>
<text x="167" y="69.7">(2)</text>
<text x="167" y="67.4">(2)</text>
<text x="151.7" y="73.2">LED_Gn</text>
<text x="151.8" y="75.6">LED_Bn</text>
<text x="152.6" y="77.9">BP1</text>
<text x="151.5" y="82.5">I2C_SDA</text>
<text x="151.6" y="80.2">I2C_SCL</text>
<text x="167" y="83.7">(3)</text>
<text x="167" y="81.4">(3)</text>
<text x="150.8" y="89.6">UART3_TX</text>
<text x="151.6" y="84.9">CAN_RX</text>
<text x="151.6" y="87.2">CAN_TX</text>
<text x="164.2" y="88.4">(2)</text>
<text x="164.2" y="86.1">(2)</text>
<text x="150.7" y="91.9">UART3_RX</text>
<text x="151.4" y="94.2">SPI_NSS</text>
<text x="164.2" y="90.8">(2)</text>
<text x="164.2" y="93.1">(2)</text>
<text x="151.1" y="98.9">SPI_MISO</text>
<text x="151.1" y="101.3">SPI_MOSI</text>
<text x="151.4" y="96.6">SPI_SCK</text>
<text x="152.6" y="105.9">BP2</text>
<text x="57.8" y="110.6">(2)</text>
<text x="69" y="109.5">RST</text>
<text x="151.4" y="108.3">LCD_RW</text>
<text x="151.6" y="110.6">LCD_RS</text>
<text x="164.2" y="111.8">(2)</text>
<text x="164.2" y="109.4">(2)</text>
<text x="20.1" y="157.4">BUZZER</text>
<text x="115.3" y="158.5">SPI_SCK</text>
<text x="145.3" y="160.9">SPI_MISO</text>
<text x="145.6" y="156.2">SPI_NSS</text>
<text x="114.9" y="163.2">SPI_MOSI</text>
<text x="168.3" y="166.6">UART1_TX</text>
<text x="201.5" y="164.3">UART1_RX</text>
<text x="88.6" y="173.7">LED_Rn</text>
<text x="88.6" y="176">LED_Gn</text>
<text x="88.7" y="178.4">LED_Bn</text>
<text x="122.6" y="184.1">ADC</text>
</g>
<text font-size="1.7" fill="#008000" x="28.7" y="161.3">4.3V</text>
</svg>
